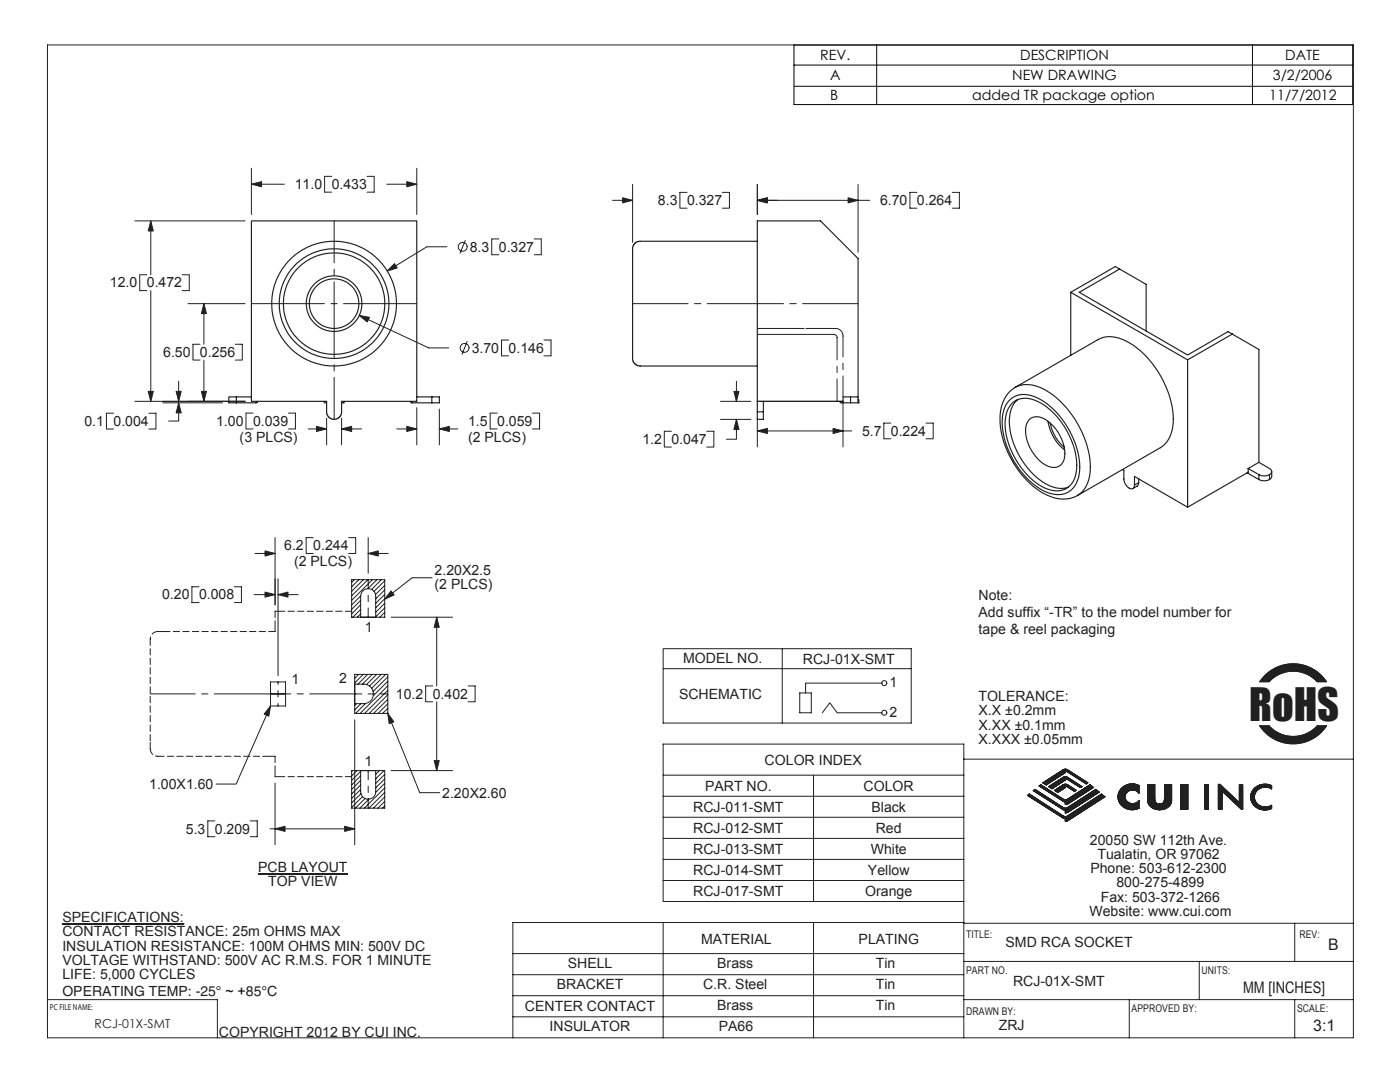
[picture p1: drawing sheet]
<svg xmlns="http://www.w3.org/2000/svg" width="279mm" height="216mm" viewBox="0 0 279 216" stroke-linecap="round" stroke-linejoin="round" font-family="sans-serif">
<!-- layer: Layer 1 -->
<g fill="none" stroke="#231f20" stroke-width=".2">
<path d="M9.5 9h260.6v198.1h-260.6zM39.7 117.1h-1.4v3.1h1.4M46.8 117.1h1.4v3.1h-1.4M50.7 118.6h4.2M50.9 110.4h4M54.9 107.3v13.4M55.5 115.5v19.3M55.5 118.6h4M62.5 107.3h-1.4v3.1h1.4M69.6 107.3h1.4v3.1h-1.4M70.2 115.7h6.6v7.5h-6.6zM70.7 115.7l-.5 .5"/>
<path d="M71.6 115.7l-1.4 1.4M72 119.8l-1.8 1.8M72 118.9l-1.8 1.8M72.5 115.7l-2.3 2.3M73.4 115.7l-3.2 3.2M73.5 115.7v1.8M73.5 118.8v1.2M73.5 107.3v7.1M73.5 110.4h4M74.3 115.7l-4.1 4.1M75.2 115.7l-1.8 1.8M76.1 115.7l-1.9 1.9"/>
<path d="M76.7 119.5l-1.7 1.8M76.8 115.9l-2.2 2.1M76.8 116.8l-1.9 1.8M76.8 117.7l-1.8 1.8M76.8 118.6l-1.8 1.8M30 138.5h9M30 129.4v1.3M30 131.3v1.3M30 133.2v1.3M30 135.1v1.3M30 137v1.3M30 138.9v1.3"/>
<path d="M30.1 127.1l-.1 1.7M33.9 126h-2.7l-.8 .5M34.6 126h1.2M36.5 126h1.3M38.4 126h1.3M40.2 138.5h1.3M40.3 126h1.3M42.2 126h1.3M42.8 138.5h15.2M44.1 126h1.3M46 126h1.3M47.9 126h1.3"/>
<path d="M49.8 126h1.3M51.7 126h1.3M54 136.1h3v4.8h-3zM54.9 123.9v2.1h-1.3M55.5 136.1v.5M55.5 137.8v1.3M56.8 122h-1.9v1.2M57.5 122h1.2M59.3 138.5h1.2M59.4 122h1.3M61.3 122h1.3M61.8 138.5h10.4"/>
<path d="M63.2 122h1.3M65.1 122h1.3M67 122h1.3M68.9 122h1.3M70.8 136.5a3.7 3.7 0 0 1 2.9 .4 1.94 1.94 0 0 1 .7 2.2 1.94 1.94 0 0 1-1.8 1.3h-1.8M70.8 134.6h6.6v7.8h-6.6zM71.6 134.6l-.8 .8M72 123.2v-4.2a1.5 1.5 0 0 1 1.5-1.5 1.5 1.5 0 0 1 1.5 1.5v4.2M72 120.7l-1.8 1.8M72 121.6l-1.6 1.6M72 122.5l-.7 .7M72.5 134.6l-1.7 1.7"/>
<path d="M73.4 134.6l-2 1.9M73.5 138.5h1.2M73.5 121.3v1.9M74.3 134.6l-2 1.9M75.2 134.6l-2.1 2M76 138.5h1.4M76.1 134.6l-2.4 2.3M76.8 120.4l-1.8 1.8M76.8 121.3l-1.8 1.8M76.8 122.2l-1 1M76.8 123.1l-.1 .1M77 134.6l-2.8 2.7"/>
<path d="M77.4 135.1l-2.9 2.9M77.4 135.9l-2.9 2.9M77.4 136.9l-5.5 5.5M77.4 137.7l-4.6 4.7M77.4 138.6l-3.7 3.8M77.4 139.5l-2.8 2.9M78.1 123.2h12.2M86.4 136.9h-1.4v3.1h1.4M87.2 123.2v13.7M93.4 136.9h1.4v3.1h-1.4M30 148.1a3.2 3.2 0 0 0 .2 2.2l.3 .2M30 140.9v1.2"/>
<path d="M30 142.8v1.2M30 144.7v1.2M30 146.6v1.2M31 150.8l1.8 .1M33.4 150.9h1.3M35.3 150.9h1.3M37.2 150.9h1.3M39.1 150.9h1.3M41 150.9h1.3M42.9 150.9h1.3M44.8 150.9h1.3M46.7 150.9h1.3"/>
<path d="M48.6 150.9h1.3M50.5 150.9h1.3M52.4 150.9h2.5v1.3M54.9 156.2v12.4M54.9 152.8v2.2h1.9M55.5 140.4v.5M57.5 155h1.2M59.4 155h1.3M61.3 155h1.3M63.2 155h1.3M65.1 155h1.3M67 155h1.3"/>
<path d="M68.9 155h1.3M70.2 153.8h6.6v7.5h-6.6zM70.3 153.8l-.1 .1M70.8 143.6v25M71.1 140.4l-.3 .3M71.2 153.8l-1 1M72 153.8v4.2a1.5 1.5 0 0 0 1.5 1.5 1.5 1.5 0 0 0 1.5-1.5v-4.2M72 153.9l-1.8 1.8M72 154.8l-1.8 1.8M72 155.7l-1.8 1.8M72 156.6l-1.8 1.8M72 157.5l-1.8 1.8"/>
<path d="M72 140.4l-1.2 1.3M72 158.4l-1.8 1.8M72.4 159l-2.2 2.1M72.9 159.3l-2 2M73 140.4l-2 2M73.5 153.8v1.8M73.5 156.9v1.2M73.5 159.4v1.9M73.6 159.5l-1.8 1.8M75.7 153.8l-.7 .7M76.6 153.8l-1.6 1.6M76.8 154.5l-1.8 1.8"/>
<path d="M76.8 155.4l-1.8 1.8M76.8 156.3l-1.8 1.8M76.8 157.2l-4.1 4.1M76.8 158.1l-3.2 3.2M76.8 159l-2.3 2.3M76.8 159.9l-1.4 1.4M77.4 140.4l-2 2M77.4 141.3l-1 1.1M77.4 142.2l-.2 .2M78.1 153.8h12.2M87.2 140v13.8M132.3 154.7h60.1"/>
<path d="M132.3 158.9h60.1M162.4 154.7v25.2M192.4 151.5h77.7M42.9 163.8h-1.4v3.2h1.4M49.9 163.8h1.4v3.2h-1.4M53.9 165.4h16.9M76.8 160.8l-.5 .5M132.3 163.1h60.1M132.3 167.3h60.1M132.3 171.5h60.1M132.3 175.7h60.1M192.4 179.9h-60.1v-31.4h60.1v58.6"/>
<path d="M9.5 199.5h33.9v7.6M102.4 190.3h90M102.4 198.7h90M102.4 194.5h90M132.3 184.1v23M162.4 184.1v23M192.4 199.5h77.7M192.4 184.2h77.7M192.4 191.8h77.7M192.4 184.1h-90v23M225.4 199.5v7.6M239.3 191.8v7.7"/>
<path d="M258.4 184.2v7.6M258.4 199.5v7.6M102.4 202.9h90"/>
</g>
<g fill="none" stroke="#231f20" stroke-width=".23">
<path d="M151.1 48.1h-23.6l-.8 .4-.5 .9v22.4l.5 .9 1.1 .3h23.3M213.7 58.3l23.3 13.5v29.4l-10.6-6.1v1.7M213.7 58.3v12.6M223.4 53.7l-8 4.6 21.6 12.5 8.1-4.6 .8 .5M223.4 53.7l5.3 3v9.4M223.4 53.7l-.8-.5-8.9 5.1M47.2 79.2h-1.5v1.2h5.4l.3-.3M47.2 79.2v1.2M47.2 79.2h3M83.2 79.2h4.5v1.2h-5.4l-.2-.1-.1-.2M86.2 79.2v1.2M169.7 79.2h1.5v1.2h-1.5z"/>
<path d="M169.7 79.2h-1.5v1.2h1.5M171.2 79.8h.2v.6h-.2M171.2 79.2v-27.6l-7.4-7.5h-12.7v39.6h1.2v-1.5M201.6 79.7a4.7 4.7 0 0 1 5.5-.3 16.8 16.8 0 0 1 8.4 14.5 4.7 4.7 0 0 1-3.5 4.7 7.9 7.9 0 0 1-6.2-2.3 17.2 17.2 0 0 1-5.8-12.8l.4-1.9 .5-1.1zM202.6 77.3l16.5-9.5a5.8 5.8 0 0 1 5.7 .3 19.1 19.1 0 0 1 9.3 16.3 5.8 5.8 0 0 1-2.5 4.9l-16.6 9.6a5.8 5.8 0 0 0 2.6-5 19.2 19.2 0 0 0-9.3-16.3 6 6 0 0 0-5.7-.3zM202.6 77.3a6.8 6.8 0 0 0-3 6.3 18.2 18.2 0 0 0 9.5 15.2 6.4 6.4 0 0 0 5.9 .1M203.1 79.7a5.9 5.9 0 0 0-1.6 5.5 15.7 15.7 0 0 0 7.9 11.7l1.7 .5h1.2l.9-.2M245.9 66.7l5.3 3v22.6l-2.1 1.2M245.9 66.7l-8.9 5.1M64.7 80.1v.3h.5M68.2 82.2v-2.1h15v-36h-33v36h15v2.3l.2 .6 .4 .4 .9 .3 .7-.2 .6-.6 .2-.7M68.6 80.1v.3h-.4"/>
<path d="M151.1 80.1h17.1M152.3 80.1v2.1h-1.2M167.7 80.1l.1 .3h.4M202 80.4a4.5 4.5 0 0 1 5.3-.2 15.5 15.5 0 0 1 7.6 13.3 4.3 4.3 0 0 1-3.5 4.4 8.9 8.9 0 0 1-7-3.9 14.8 14.8 0 0 1-3.8-10.5l.5-1.7zM205.3 83.8a2.79 2.79 0 0 1 4 .3 8.3 8.3 0 0 1 3.1 7.4 2.25 2.25 0 0 1-3.6 1.4 8.2 8.2 0 0 1-4-7.9zM209.2 84.1a9.1 9.1 0 0 0 3.3 5.7M209.6 84.4a8.3 8.3 0 0 0 2.8 4.8M224 93.7l.3 .2v1.7a1.79 1.79 0 0 0 1.8 1.9l.3-.7M227.3 95.6v.7l-.9 .5M227.3 96.3l-.2 .6-1 .6M248.9 94.4l2.3 1.3M249.1 93.5v.7l-12.1 7"/>
<path d="M249.1 93.5l2.1 1.2M251.2 92.3l2.2 1.2a.69 .69 0 0 1 .4 .7 .69 .69 0 0 1-.7 .6l-.8 .2-1.1-.3v1a2.33 2.33 0 0 0 2.2 0M253.4 94.7v1M253.8 94.1v1.1l-.4 .5"/>
<circle cx="66.7" cy="60.6" r="10.1"/>
<circle cx="66.7" cy="60.6" r="4.9"/>
<circle cx="66.7" cy="60.6" r="5.6"/>
<circle cx="66.7" cy="60.6" r="11"/>
<circle cx="66.7" cy="60.6" r="12.5"/>
</g>
<path d="M52.9 109.9l2 .5-2 .5z" fill="#231f20"/>
<path d="M52.9 109.9l2 .5-2 .5z" fill="none" stroke="#231f20" stroke-width=".2"/>
<path d="M73.5 110.4l2-.5v1z" fill="#231f20"/>
<path d="M73.5 110.4l2-.5v1z" fill="none" stroke="#231f20" stroke-width=".2"/>
<path d="M68.8 164.9l2 .5-2 .5z" fill="#231f20"/>
<path d="M68.8 164.9l2 .5-2 .5z" fill="none" stroke="#231f20" stroke-width=".2"/>
<path d="M54.9 165.4l2-.5v1z" fill="#231f20"/>
<path d="M54.9 165.4l2-.5v1z" fill="none" stroke="#231f20" stroke-width=".2"/>
<path d="M55.5 118.6l2-.5v1.1z" fill="#231f20"/>
<path d="M55.5 118.6l2-.5v1.1z" fill="none" stroke="#231f20" stroke-width=".2"/>
<path d="M52.9 118.1l2 .5-2 .6z" fill="#231f20"/>
<path d="M52.9 118.1l2 .5-2 .6z" fill="none" stroke="#231f20" stroke-width=".2"/>
<path d="M86.6 151.8h1.1l-.5 2z" fill="#231f20"/>
<path d="M86.6 151.8h1.1l-.5 2z" fill="none" stroke="#231f20" stroke-width=".2"/>
<path d="M87.2 123.2l.5 2h-1.1z" fill="#231f20"/>
<g fill="none" stroke="#231f20" stroke-width=".2">
<path d="M66.7 44.1v8.3M66.7 53.7v1.3M66.7 56.3v15.2M37.5 60.6h11.4M39.9 68.7h-1.4v3.2h1.4M40.7 60.6v8.1M40.7 71.9v8.2M47 68.7h1.4v3.2h-1.4M50.2 60.6h14.6M66 60.6h1.3M66.7 72.8v1.2M66.7 75.3v8.4"/>
<path d="M68.6 60.6h14.6M37.5 80.1h11.4M87.2 123.2l.5 2h-1.1z"/>
</g>
<path d="M40.2 78.1h1l-.5 2z" fill="#231f20"/>
<path d="M40.2 78.1h1l-.5 2z" fill="none" stroke="#231f20" stroke-width=".2"/>
<path d="M40.7 60.6l.5 2h-1z" fill="#231f20"/>
<g fill="none" stroke="#231f20" stroke-width=".2">
<path d="M40.7 60.6l.5 2h-1zM126.2 60.6h11.1M138.6 60.6h1.3M141.1 60.6h15.3M151.1 65.5h9.4M151.1 66.7h5.8M156.9 66.7h9.5l.4 .1 .3 .5v4.5M157.6 60.6h1.3M160.2 60.6h11M160.8 65.5h5.9a1.48 1.48 0 0 1 1.5 1.5v4.2M167.1 73.1v1.2M167.1 75.6v4.5"/>
<path d="M168.2 72.5v1.3M168.2 75v4.2M151.1 80.1h17.1M151.1 83.4v5.8M151.1 86h18.9M168.2 80.5v8.7M177.8 84.4h-1.4v3.2h1.4M184.8 84.4h1.4v3.2h-1.4"/>
</g>
<path d="M166.3 85.5l1.9 .5-1.9 .5z" fill="#231f20"/>
<path d="M166.3 85.5l1.9 .5-1.9 .5z" fill="none" stroke="#231f20" stroke-width=".2"/>
<path d="M151.1 86l2.1-.5v1z" fill="#231f20"/>
<g fill="none" stroke="#231f20" stroke-width=".2">
<path d="M50.2 36.8h6.6M50.2 33.6v9.2M66.2 35.2h-1.4v3.1h1.4M73.2 35.2h1.5v3.1h-1.5M77.2 36.8h6M83.2 33.6v9.2M26.9 44.1h22M29.3 54.8h-1.4v3.2h1.4M30.1 58v22.1M30.1 44.1v10.7M36.4 54.8h1.4v3.2h-1.4M89.2 49.2h-4l-7.9 4.9"/>
<path d="M92.8 48l-1 2.5M99.6 47.7h-1.5v3.1h1.5M106.6 47.7h1.4v3.1h-1.4M35.7 76.1v4M71.7 62.9l13.8 6.5h4M93.2 68.1l-1 2.6M101.5 67.8h-1.4v3.2h1.4M108.6 67.8h1.4v3.2h-1.4M22.7 82.5h-1.5v3.1h1.5M29.7 82.5h1.4v3.1h-1.4M32.5 80.4h11.9M35.7 80.4v3.6h-2.1"/>
<path d="M48.9 80.1h-22M50.5 82.4h-1.4v3.2h1.4M57.6 82.4h1.4v3.2h-1.4M61.5 85.6h3.7M65.2 83.4v5.4M68.2 85.6h4M68.2 83.4v5.4M79.2 85.6h4M83.2 81.4v7.4M87.7 85.6h3.7M87.7 81.7v7.1M99.2 82.4h-1.4v3.2h1.4"/>
<path d="M106.3 82.4h1.4v3.2h-1.4M151.1 86l2.1-.5v1z"/>
<circle cx="92.3" cy="49.2" r=".89"/>
<circle cx="92.7" cy="69.4" r=".89"/>
</g>
<path d="M30.1 44.1l.5 2h-1z" fill="#231f20"/>
<path d="M30.1 44.1l.5 2h-1z" fill="none" stroke="#231f20" stroke-width=".2"/>
<path d="M29.6 78.1h1l-.5 2z" fill="#231f20"/>
<path d="M29.6 78.1h1l-.5 2z" fill="none" stroke="#231f20" stroke-width=".2"/>
<path d="M81.2 36.2l2 .6-2 .5z" fill="#231f20"/>
<path d="M81.2 36.2l2 .6-2 .5z" fill="none" stroke="#231f20" stroke-width=".2"/>
<path d="M78.7 52.6l.6 .9-2 .6z" fill="#231f20"/>
<path d="M78.7 52.6l.6 .9-2 .6z" fill="none" stroke="#231f20" stroke-width=".2"/>
<path d="M71.7 62.9l2 .4-.4 1z" fill="#231f20"/>
<path d="M71.7 62.9l2 .4-.4 1z" fill="none" stroke="#231f20" stroke-width=".2"/>
<path d="M50.2 36.8l2-.6v1.1z" fill="#231f20"/>
<path d="M50.2 36.8l2-.6v1.1z" fill="none" stroke="#231f20" stroke-width=".2"/>
<path d="M63.2 85.1l2 .5-2 .5z" fill="#231f20"/>
<path d="M63.2 85.1l2 .5-2 .5z" fill="none" stroke="#231f20" stroke-width=".2"/>
<path d="M68.2 85.6l2-.5v1z" fill="#231f20"/>
<path d="M68.2 85.6l2-.5v1z" fill="none" stroke="#231f20" stroke-width=".2"/>
<path d="M87.7 85.6l2-.5v1z" fill="#231f20"/>
<path d="M87.7 85.6l2-.5v1z" fill="none" stroke="#231f20" stroke-width=".2"/>
<path d="M81.2 85.1l2 .5-2 .5z" fill="#231f20"/>
<path d="M81.2 85.1l2 .5-2 .5z" fill="none" stroke="#231f20" stroke-width=".2"/>
<path d="M35.1 78.1h1.1l-.5 2z" fill="#231f20"/>
<path d="M35.1 78.1h1.1l-.5 2z" fill="none" stroke="#231f20" stroke-width=".2"/>
<path d="M35.7 80.4l.5 2h-1.1z" fill="#231f20"/>
<g fill="none" stroke="#231f20" stroke-width=".2">
<path d="M35.7 80.4l.5 2h-1.1zM205.1 158.7l.3-.3 6.8 4.4 .4 .2 .5-.2 6.7-4.4 .7 .6-7.3 4.7-.6 .2v-.5l-.4-.2zM206.2 157.8l.4-.3 5.9 3.8 .6-.2 5.6-3.6 .7 .6-6.2 4-.6 .1v-.5l-.4-.1zM207.4 156.8l.3-.2 4.8 3 .5-.1 4.5-2.9 .7 .5-5 3.3-.6 .1v-.5l-.4-.1zM208.1 156.2l4.1-2.6 .4-.1 .5 .1 4 2.6-.3 .2-4.1-2.6-.1 .4-3.8 2.4zM209.3 157l3-1.9 .3-.1 .4 .1 2.9 1.9-.3 .2-2.9-1.9-.1 .3-2.6 1.8zM210.5 157.7l2-1.2 .6 .1 1.7 1.1-.4 .2-1.7-1.1-.1 .4-1.5 .9zM224 157.1a3 3 0 0 1 3.3-.4v1.6a1.43 1.43 0 0 0-2.3-.3 1.43 1.43 0 0 0 .4 2.2 1.63 1.63 0 0 0 1.9-.4v1.5a2.73 2.73 0 0 1-3.2-.3 2.73 2.73 0 0 1-.7-3.1zM232.4 159.1a1.02 1.02 0 0 1-.6 1.3 1.02 1.02 0 0 1-1.3-.6M232.4 159.1v-2.5h1.4v3.2a2.48 2.48 0 0 1-3.9 1.4l-.5-.5-.3-.6-.1-3.5h1.5v3.2M235.6 156.6h1.5v4.8h-1.5zM240.5 156.6h.7v4.8h-.7z"/>
<path d="M243.2 156.5h.3l3.8 3.7v-3.6h.7v4.9h-.2l-3.9-3.7v3.6h-.7zM250.5 157.2a3.1 3.1 0 0 1 3.3-.4v.6a2.09 2.09 0 0 0-2.8 .2 2.09 2.09 0 0 0-.1 2.8 2.38 2.38 0 0 0 2.9 .3v.6a2.69 2.69 0 0 1-3.4-.4 2.69 2.69 0 0 1-.3-3.4zM12.5 184.4h24.3"/>
</g>
<path d="M12.5 184.4h24.2" fill="none" stroke="#231f20" stroke-width=".21"/>
<path d="M223.8 157.3l1-.7a3 3 0 0 1 2.5 .1v1.6l-.8-.6a1.52 1.52 0 0 0-2 1.5 1.57 1.57 0 0 0 1.3 1.1 1.57 1.57 0 0 0 1.5-.5v1.5l-.6 .2a2.83 2.83 0 0 1-2-.2 2.44 2.44 0 0 1-.9-4z" fill-rule="evenodd" fill="#231f20"/>
<path d="M223.8 157.3l1-.7a3 3 0 0 1 2.5 .1v1.6l-.8-.6a1.52 1.52 0 0 0-2 1.5 1.57 1.57 0 0 0 1.3 1.1 1.57 1.57 0 0 0 1.5-.5v1.5l-.6 .2a2.83 2.83 0 0 1-2-.2 2.44 2.44 0 0 1-.9-4z" fill="none" stroke="#231f20" stroke-width=".2"/>
<g fill="#231f20" stroke="#231f20" stroke-width=".2">
<path d="M235.6 156.6h1.5v4.8h-1.5z" fill-rule="evenodd"/>
<path d="M240.5 156.6h.7v4.8h-.7z" fill-rule="evenodd"/>
</g>
<path d="M243.2 156.5h.3l3.8 3.7v-3.6h.7v4.9h-.2l-3.9-3.7v3.6h-.7z" fill-rule="evenodd" fill="#231f20"/>
<path d="M243.2 156.5h.3l3.8 3.7v-3.6h.7v4.9h-.2l-3.9-3.7v3.6h-.7z" fill="none" stroke="#231f20" stroke-width=".2"/>
<path d="M250.5 157.2l1.1-.6 1.1-.1 1.1 .3v.6a2.36 2.36 0 0 0-2.6 0 2.04 2.04 0 0 0-.5 2.8 2.04 2.04 0 0 0 2.7 .7l.4-.2v.6l-.7 .3h-.9a2.84 2.84 0 0 1-2.5-1.9 2.52 2.52 0 0 1 .8-2.5z" fill-rule="evenodd" fill="#231f20"/>
<path d="M250.5 157.2l1.1-.6 1.1-.1 1.1 .3v.6a2.36 2.36 0 0 0-2.6 0 2.04 2.04 0 0 0-.5 2.8 2.04 2.04 0 0 0 2.7 .7l.4-.2v.6l-.7 .3h-.9a2.84 2.84 0 0 1-2.5-1.9 2.52 2.52 0 0 1 .8-2.5z" fill="none" stroke="#231f20" stroke-width=".2"/>
<path d="M229 156.6h1.5v3.2l.3 .4 .5 .3 .7-.2 .3-.4 .1-3.3h1.4v3.3a2.59 2.59 0 0 1-3.8 1.3l-.6-.5-.3-.7z" fill-rule="evenodd" fill="#231f20"/>
<path d="M229 156.6h1.5v3.2l.3 .4 .5 .3 .7-.2 .3-.4 .1-3.3h1.4v3.3a2.59 2.59 0 0 1-3.8 1.3l-.6-.5-.3-.7z" fill="none" stroke="#231f20" stroke-width=".2"/>
<path d="M207.4 156.8l.3-.2 4.7 3 .7-.1 4.4-2.9 .7 .5-5.1 3.3-.5 .1v-.5l-.4-.1z" fill-rule="evenodd" fill="#231f20"/>
<path d="M207.4 156.8l.3-.2 4.7 3 .7-.1 4.4-2.9 .7 .5-5.1 3.3-.5 .1v-.5l-.4-.1z" fill="none" stroke="#231f20" stroke-width=".2"/>
<path d="M205.1 158.7l.3-.3 6.8 4.4 .4 .2 .5-.2 6.7-4.4 .7 .6-7.3 4.7-.6 .2v-.5l-.4-.2z" fill-rule="evenodd" fill="#231f20"/>
<path d="M205.1 158.7l.3-.3 6.8 4.4 .4 .2 .5-.2 6.7-4.4 .7 .6-7.3 4.7-.6 .2v-.5l-.4-.2z" fill="none" stroke="#231f20" stroke-width=".2"/>
<path d="M206.2 157.8l.4-.3 5.8 3.8 .7-.1 5.6-3.7 .7 .6-6.2 4-.6 .1v-.5l-.4-.1z" fill-rule="evenodd" fill="#231f20"/>
<path d="M206.2 157.8l.4-.3 5.8 3.8 .7-.1 5.6-3.7 .7 .6-6.2 4-.6 .1v-.5l-.4-.1z" fill="none" stroke="#231f20" stroke-width=".2"/>
<path d="M210.5 157.7l2-1.2 .6 .1 1.7 1.1-.4 .2-1.7-1.1h-.1v.4l-1.5 .9z" fill-rule="evenodd" fill="#231f20"/>
<path d="M210.5 157.7l2-1.2 .6 .1 1.7 1.1-.4 .2-1.7-1.1h-.1v.4l-1.5 .9z" fill="none" stroke="#231f20" stroke-width=".2"/>
<path d="M209.3 157l3.2-2 .5 .1 2.9 1.9-.3 .2-2.9-1.9h-.1v.3l-2.6 1.8z" fill-rule="evenodd" fill="#231f20"/>
<path d="M209.3 157l3.2-2 .5 .1 2.9 1.9-.3 .2-2.9-1.9h-.1v.3l-2.6 1.8z" fill="none" stroke="#231f20" stroke-width=".2"/>
<path d="M208.1 156.2l4.4-2.7h.4l4.2 2.7-.3 .2-4.1-2.6-.1 .4-3.8 2.4z" fill-rule="evenodd" fill="#231f20"/>
<path d="M208.1 156.2l4.4-2.7h.4l4.2 2.7-.3 .2-4.1-2.6-.1 .4-3.8 2.4z" fill="none" stroke="#231f20" stroke-width=".2"/>
<path d="M252.5 134.7a8 8 0 0 1 12.2 1.3h-1.8a6.5 6.5 0 0 0-4.3-2.1 6.5 6.5 0 0 0-4.4 1.3l-.9 .8h-1.9z" fill-rule="evenodd" fill="#231f20"/>
<path d="M252.5 134.7a8 8 0 0 1 12.2 1.3h-1.8a6.5 6.5 0 0 0-4.3-2.1 6.5 6.5 0 0 0-4.4 1.3l-.9 .8h-1.9z" fill="none" stroke="#231f20" stroke-width=".2"/>
<path d="M251.4 144.8h1.9a6.5 6.5 0 0 0 9.6 0h1.8a8 8 0 0 1-6.1 3.6 8 8 0 0 1-3.6-.6l-2-1.2z" fill-rule="evenodd" fill="#231f20"/>
<g fill="none" stroke="#231f20" stroke-width=".2">
<path d="M86.2 115.3h-4l-5.4 4.3M132.3 129.4h49.6v14.9h-49.6zM132.3 133.4h49.6M156.1 129.4v14.9M159.6 138.3h2.3v3.9h-2.3zM176 136.3h-15.2v2M252.5 134.8a8 8 0 0 1 12.2 1.2h-1.8a6.6 6.6 0 0 0-9.6 0h-1.9zM54 140.9l-6.9 15.6h-4M77.4 142.4l6.4 15.8h3.9M164.1 142.2l1.5-2 1.5 2h8.9M251.4 144.8h1.9a6.5 6.5 0 0 0 9.6 0h1.8a8 8 0 0 1-13.3 0zM251.4 144.8h1.9a6.5 6.5 0 0 0 9.6 0h1.8a8 8 0 0 1-6.1 3.6 8 8 0 0 1-3.6-.6l-2-1.2z"/>
<circle cx="176.5" cy="136.3" r=".5"/>
<circle cx="176.5" cy="142.2" r=".5"/>
</g>
<path d="M51.5 174.4h17.9" fill="none" stroke="#231f20" stroke-width=".21"/>
<path d="M54 140.9l-.4 2-.9-.4z" fill="#231f20"/>
<path d="M54 140.9l-.4 2-.9-.4z" fill="none" stroke="#231f20" stroke-width=".2"/>
<path d="M78 117.9l.7 .8-1.9 .9z" fill="#231f20"/>
<path d="M78 117.9l.7 .8-1.9 .9z" fill="none" stroke="#231f20" stroke-width=".2"/>
<path d="M77.4 142.4l1.2 1.6-.9 .4z" fill="#231f20"/>
<g fill="none" stroke="#231f20" stroke-width=".2">
<path d="M122.2 40h4M126.2 36.8v11.6M137.1 38.4h-1.4v3.1h1.4M144.2 38.4h1.4v3.1h-1.4M151.1 40h22.5M151.1 36.8v6M171.2 36.8v13.5M183 38.4h-1.4v3.1h1.4M190 38.4h1.5v3.1h-1.5M147 76.1v4M134 86.1h-1.4v3.1h1.4M141 86.1h1.5v3.1h-1.5"/>
<path d="M143.8 80.1h6.1M143.8 83.7h6.1M147 83.7v3.9h-2M77.4 142.4l1.2 1.6-.9 .4z"/>
</g>
<path d="M169.3 39.5l1.9 .5-1.9 .5z" fill="#231f20"/>
<path d="M169.3 39.5l1.9 .5-1.9 .5z" fill="none" stroke="#231f20" stroke-width=".2"/>
<path d="M151.1 40l2.1-.5v1z" fill="#231f20"/>
<path d="M151.1 40l2.1-.5v1z" fill="none" stroke="#231f20" stroke-width=".2"/>
<path d="M124.3 39.5l1.9 .5-1.9 .5z" fill="#231f20"/>
<path d="M124.3 39.5l1.9 .5-1.9 .5z" fill="none" stroke="#231f20" stroke-width=".2"/>
<path d="M151.1 40l2.1-.5v1z" fill="#231f20"/>
<path d="M151.1 40l2.1-.5v1z" fill="none" stroke="#231f20" stroke-width=".2"/>
<path d="M146.5 78.1h1l-.5 2z" fill="#231f20"/>
<path d="M146.5 78.1h1l-.5 2z" fill="none" stroke="#231f20" stroke-width=".2"/>
<path d="M147 83.7l.5 2h-1z" fill="#231f20"/>
<path d="M147 83.7l.5 2h-1z" fill="none" stroke="#231f20" stroke-width=".2"/>
<path d="M158.5 9h111.5v11.9h-111.5zM158.5 13h111.5M158.5 17.2h111.5M175 9v11.9M250 9v11.9" fill="none" stroke="#050504" stroke-width=".2"/>
<text font-size="8.5" fill="#231f20" x="249.3" y="143.9">RoHS</text>
<g font-size="3.2" fill="#231f20">
<text x="265.1" y="189.6">B</text>
<text x="248.1" y="198.2">MM [INCHES]</text>
<text x="262.1" y="205.7">3:1</text>
</g>
<g font-size="2.8" fill="#050504">
<text x="163.7" y="12.1">REV.</text>
<text x="165.7" y="16.1">A</text>
<text x="202" y="16.1">NEW DRAWING</text>
<text x="203.6" y="12.1">DESCRIPTION</text>
<text x="254" y="16.1">3/2/2006</text>
<text x="256.5" y="12.1">DATE</text>
<text x="165.7" y="19.9">B</text>
<text x="194" y="19.9">added TR package option</text>
<text x="253.3" y="19.9">11/7/2012</text>
</g>
<g font-size="2.8" fill="#231f20">
<text x="58.8" y="37.7">11.0</text>
<text x="66.2" y="37.7">0.433</text>
<text x="131.3" y="40.9">8.3</text>
<text x="137.1" y="40.9">0.327</text>
<text x="175.6" y="40.9">6.70</text>
<text x="183" y="40.9">0.264</text>
<text x="93.8" y="50.2">8.3</text>
<text x="99.6" y="50.2">0.327</text>
<text x="21.9" y="57.4">12.0</text>
<text x="29.3" y="57.4">0.472</text>
<text x="32.6" y="71.2">6.50</text>
<text x="39.9" y="71.2">0.256</text>
<text x="94.1" y="70.4">3.70</text>
<text x="101.5" y="70.4">0.146</text>
<text x="16.9" y="85">0.1</text>
<text x="22.7" y="85">0.004</text>
<text x="43.1" y="85">1.00</text>
<text x="47.8" y="88.1">(3 PLCS)</text>
<text x="50.5" y="85">0.039</text>
<text x="93.4" y="88.1">(2 PLCS)</text>
<text x="93.4" y="85">1.5</text>
<text x="99.2" y="85">0.059</text>
<text x="128.2" y="88.6">1.2</text>
<text x="134" y="88.6">0.047</text>
<text x="172" y="86.9">5.7</text>
<text x="177.8" y="86.9">0.224</text>
<text x="56.7" y="109.8">6.2</text>
<text x="58.7" y="113">(2 PLCS)</text>
<text x="62.5" y="109.8">0.244</text>
<text x="32.4" y="119.6">0.20</text>
<text x="39.7" y="119.6">0.008</text>
<text x="86.7" y="114.6">2.20X2.5</text>
<text x="86.7" y="117.5">(2 PLCS)</text>
<text x="195.3" y="119.7">Note:</text>
<text x="195.3" y="123.1">Add suffix “-TR” to the model number for</text>
<text x="72.8" y="126.1">1</text>
<text x="195.3" y="126.5">tape &amp; reel packaging</text>
<text x="58.2" y="136.5">1</text>
<text x="67.7" y="136.4">2</text>
<text x="136.3" y="132.4">MODEL NO.</text>
<text x="160.2" y="132.5">RCJ-01X-SMT</text>
<text x="177.5" y="137.1">1</text>
<text x="79" y="139.4">10.2</text>
<text x="86.4" y="139.4">0.402</text>
<text x="135.5" y="139.5">SCHEMATIC</text>
<text x="177.5" y="143">2</text>
<text x="195.3" y="142.8">X.X ±0.2mm</text>
<text x="195.3" y="139.9">TOLERANCE:</text>
<text x="195.3" y="148.4">X.XXX ±0.05mm</text>
<text x="195.3" y="145.6">X.XX ±0.1mm</text>
<text x="72.8" y="152.9">1</text>
<text x="152.6" y="152.6">COLOR INDEX</text>
<text x="29.8" y="157.5">1.00X1.60</text>
<text x="88.3" y="159.2">2.20X2.60</text>
<text x="140.7" y="157.8">PART NO.</text>
<text x="172.3" y="157.8">COLOR</text>
<text x="37.1" y="166.3">5.3</text>
<text x="42.9" y="166.3">0.209</text>
<text x="138.4" y="162">RCJ-011-SMT</text>
<text x="138.4" y="166.2">RCJ-012-SMT</text>
<text x="173.9" y="162">Black</text>
<text x="174.8" y="166.2">Red</text>
<text x="138.4" y="170.4">RCJ-013-SMT</text>
<text x="173.8" y="170.4">White</text>
<text x="217.5" y="168.6">20050 SW 112th Ave.</text>
<text x="219" y="171.4">Tualatin, OR 97062</text>
<text x="51.5" y="174">PCB LAYOUT</text>
<text x="53.5" y="176.9">TOP VIEW</text>
<text x="138.4" y="174.6">RCJ-014-SMT</text>
<text x="138.4" y="178.8">RCJ-017-SMT</text>
<text x="172.7" y="178.8">Orange</text>
<text x="173.2" y="174.6">Yellow</text>
<text x="217.6" y="174.2">Phone: 503-612-2300</text>
<text x="219.7" y="179.9">Fax: 503-372-1266</text>
<text x="222.8" y="177">800-275-4899</text>
<text x="12.5" y="184">SPECIFICATIONS:</text>
<text x="217.4" y="182.7">Website: www.cui.com</text>
<text x="12.5" y="189.7">INSULATION RESISTANCE: 100M OHMS MIN: 500V DC</text>
<text x="12.5" y="186.9">CONTACT RESISTANCE: 25m OHMS MAX</text>
<text x="139.9" y="188.3">MATERIAL</text>
<text x="171.4" y="188.3">PLATING</text>
<text x="200.7" y="188.9">SMD RCA SOCKET</text>
<text x="12.5" y="195.3">LIFE: 5,000 CYCLES</text>
<text x="12.5" y="192.5">VOLTAGE WITHSTAND: 500V AC R.M.S. FOR 1 MINUTE</text>
<text x="111.1" y="197.4">BRACKET</text>
<text x="113.3" y="193.2">SHELL</text>
<text x="140.3" y="197.4">C.R. Steel</text>
<text x="143.1" y="193.2">Brass</text>
<text x="174.8" y="197.4">Tin</text>
<text x="174.8" y="193.2">Tin</text>
<text x="202.2" y="196.8">RCJ-01X-SMT</text>
<text x="12.5" y="198.7">OPERATING TEMP: -25° ~ +85°C</text>
<text x="104.8" y="201.7">CENTER CONTACT</text>
<text x="143.1" y="201.6">Brass</text>
<text x="174.8" y="201.6">Tin</text>
<text x="43.7" y="206.8">COPYRIGHT 2012 BY CUI INC.</text>
<text x="109.7" y="205.8">INSULATOR</text>
<text x="143.4" y="205.7">PA66</text>
<text x="199.3" y="205.5">ZRJ</text>
</g>
<text font-size="2.5" fill="#231f20" x="18.9" y="205.1">RCJ-01X-SMT</text>
<g font-size="2.1" fill="#231f20">
<text x="192.8" y="187.2">TITLE:</text>
<text x="259.3" y="187.2">REV:</text>
<text x="192.8" y="194.4">PART NO.</text>
<text x="239.8" y="194.4">UNITS:</text>
<text x="192.8" y="202.6">DRAWN BY:</text>
<text x="225.8" y="202">APPROVED BY:</text>
<text x="258.9" y="202">SCALE:</text>
</g>
<text font-size="1.7" fill="#231f20" x="10" y="201.6">PC FILE NAME:</text>
</svg>
